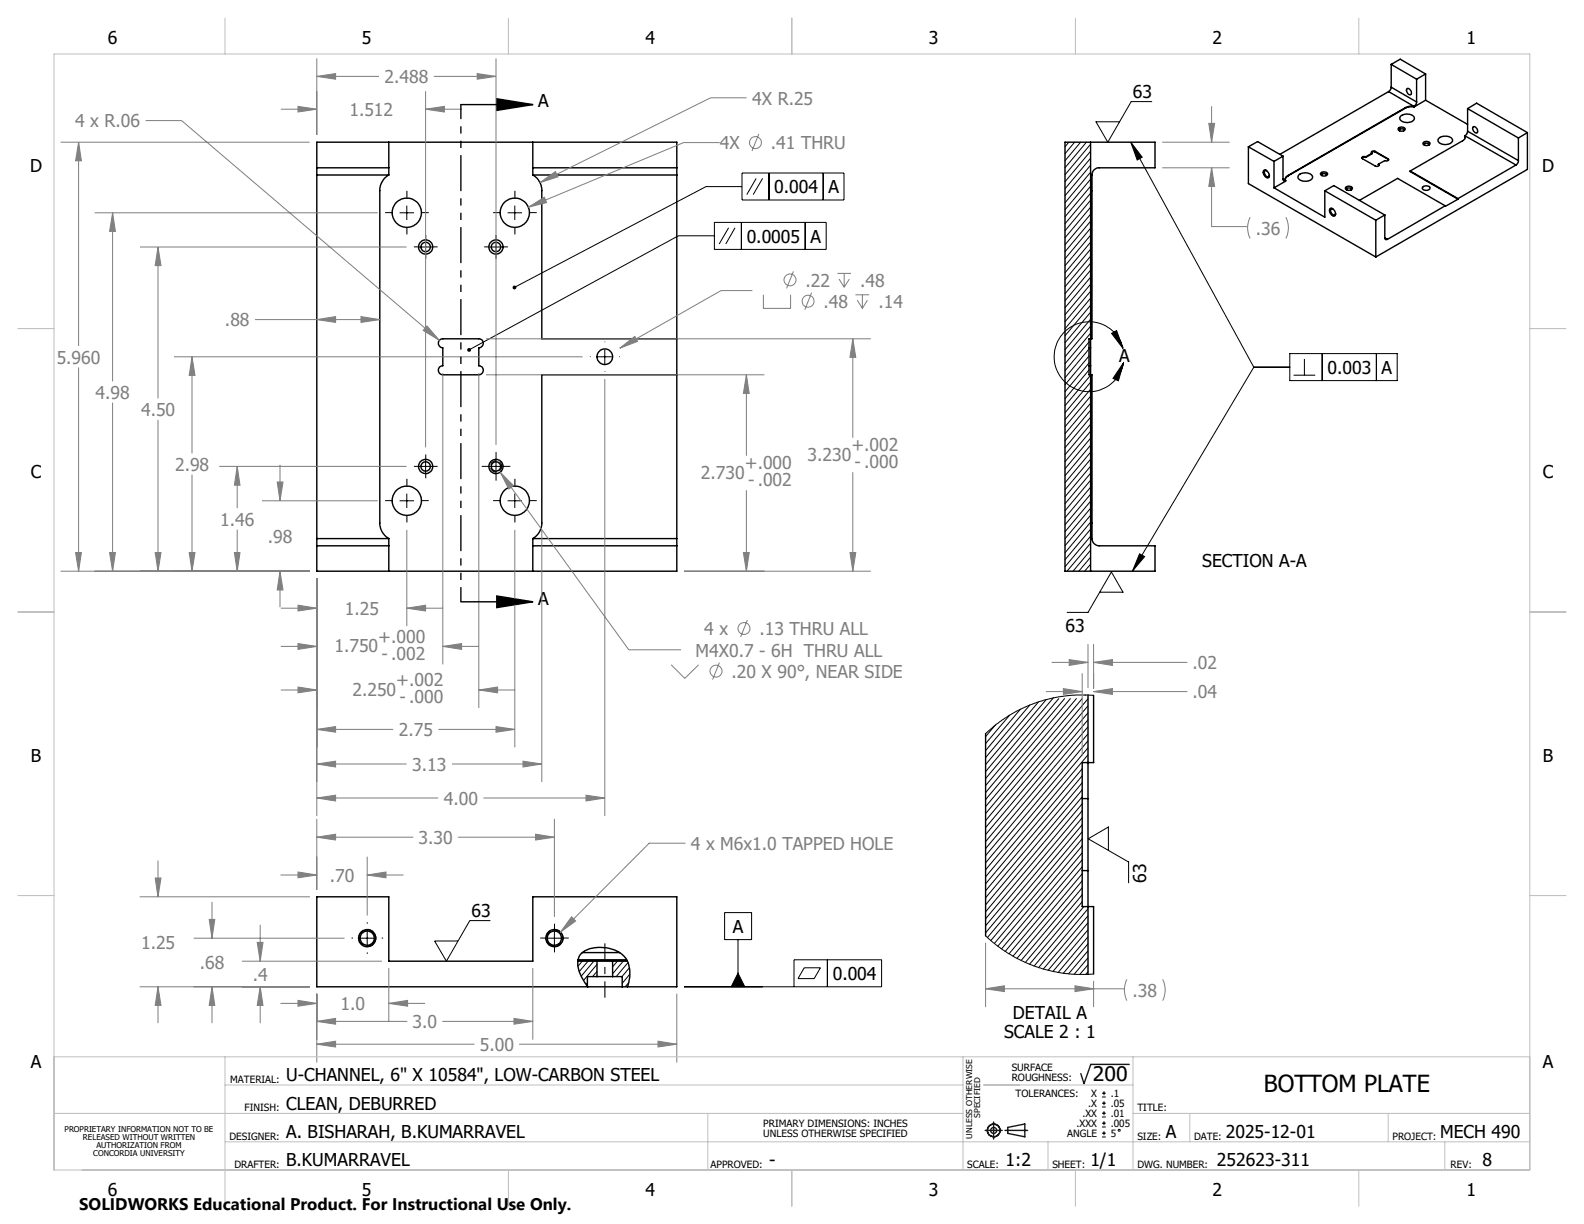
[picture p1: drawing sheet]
<svg xmlns="http://www.w3.org/2000/svg" width="279mm" height="216mm" viewBox="0 0 279 216" stroke-linecap="round" stroke-linejoin="round" font-family="sans-serif">
<g fill="none" stroke="#000" stroke-width=".18">
<path d="M203.2 17.9h-3.7l-4.1 7.2-2.1-3.6h4.1M70.5 37.5h2.5M71.8 36.3v2.5M89.5 37.5h2.6M90.8 36.3v2.5M126 39.2h19.7v4.8h-19.7zM130.8 39.2v4.8M130.9 30.5h18v4.8h-18zM130.9 32.9h-6.4l-33.8 17.8M133.4 31.5l-1.7 2.8M134.5 31.5l-1.6 2.8M135.6 30.5v4.8"/>
<path d="M142 39.2v4.8M145.2 30.5v4.8M188.5 25.1l-.6 .8M189.5 25.1l-1.6 2M190.6 25.1l-2.7 3.3M191.6 25.1l-3.7 4.5M192.4 25.4l-4.5 5.4M192.4 26.7l-4.5 5.4M192.4 27.9l-4.5 5.4M192.4 29.1l-4.5 5.4M192.4 30.4l-4.5 5.4M192.4 31.6l-4.5 5.4"/>
<path d="M192.4 32.8l-4.5 5.4M192.4 34.1l-4.5 5.4M192.4 35.3l-4.5 5.4M192.4 36.5l-4.5 5.4M192.4 37.8l-4.5 5.4M192.4 39l-4.5 5.4M199.5 25.1l2 2.6-.9 .5zM199.5 25.1l21.7 39.7M73.8 43.6h2.5M75.1 42.3v2.5M86.2 43.6h2.6M87.5 42.3v2.5"/>
<path d="M126 41.6h-6.3l-36.9 20.1M128.5 40.2l-1.6 2.8M129.6 40.2l-1.6 2.8M192.4 40.3l-4.5 5.3M192.4 41.5l-4.5 5.4M192.4 42.7l-4.5 5.4M192.4 44l-4.5 5.4M192.4 45.2l-4.5 5.4M192.4 46.4l-4.5 5.4M192.4 47.7l-4.5 5.4M192.4 48.9l-4.5 5.4M192.4 50.1l-4.5 5.4"/>
<path d="M192.4 51.4l-4.5 5.4M192.4 52.6l-4.5 5.4M192.4 53.8l-4.5 5.4M192.4 55.1l-4.5 5.4M192.4 56.3l-4.5 5.4M192.4 57.5l-4.5 5.4M192.4 58.8l-4.5 5.4M196.1 58.8l.9-.5 1.1 3.2zM105.4 62.9h2.5M106.7 61.7v2.5M192.1 60.3l-4.2 5.1M192.1 61.6l-4.2 5"/>
<path d="M192.1 62.8l-4.2 5.1M192.1 64l-4.2 5.1M192.1 65.3l-4.2 5M192.4 66.2l-4.5 5.4M192.4 73.6l-4.5 5.4M192.4 67.4l-4.5 5.4M192.4 68.7l-4.5 5.3M192.4 69.9l-4.5 5.4M192.4 71.1l-4.5 5.4M192.4 72.4l-4.5 5.4M192.4 74.8l-4.5 5.4M192.4 76.1l-4.5 5.4"/>
<path d="M192.4 77.3l-4.5 5.4M192.4 78.5l-4.5 5.4M192.4 79.8l-4.5 5.4M198.1 61.5a6.2 6.2 0 0 0-9.6-3.5 6.2 6.2 0 0 0 .4 10.2 6.2 6.2 0 0 0 9.3-4.2M198.2 64l-.9 3.2-1-.5zM221.2 64.8h6.3M221.2 64.8l-21.5 36M227.5 62.4h19v4.7h-19zM228.2 66.2h3.8M230.1 63.3v2.9M233.2 62.4v4.7M242.8 62.4v4.7"/>
<path d="M70.5 88.3h2.5M71.8 87.1v2.5M73.8 82.3h2.5M75.1 81v2.5M86.2 82.3h2.6M87.5 81v2.5M89.5 88.3h2.6M90.8 87.1v2.5M192.4 81l-4.5 5.4M192.4 82.2l-4.5 5.4M192.4 83.5l-4.5 5.4M192.4 84.7l-4.5 5.4"/>
<path d="M192.4 85.9l-4.5 5.4M192.4 87.2l-4.5 5.4M192.4 88.4l-4.5 5.4M192.4 89.6l-4.5 5.4M192.4 90.9l-4.5 5.4M192.4 92.1l-4.5 5.4M192.4 93.3l-4.5 5.4M192.4 94.6l-4.5 5.4M192.4 95.8l-4.2 5M192.4 97l-3.1 3.8M192.4 98.3l-2.1 2.5M192.4 99.5l-1.1 1.3"/>
<path d="M201 97.7l.9 .5-2.2 2.6zM194 104.5h4.1l-2.1-3.6-4.1 7.1h-3.7M175.6 127.9l-1.8 2M178.1 126.2l-4.3 5M180 125.1l-6.2 7.3M181.6 124.4l-7.8 9.2M183.2 123.8l-9.4 11.1M184.5 123.4l-10.7 12.7M185.8 123.1l-12 14.2M186.8 123.2l-13 15.4M187.8 123.2l-14 16.6M188.8 123.2l-15 17.8"/>
<path d="M189.9 123.2l-16.1 19.1M190.9 135.6l-17.1 20.3M190.9 136.8l-17.1 20.3M190.9 138.1l-17.1 20.3M190.9 139.3l-17.1 20.3M190.9 123.2l-17.1 20.3M191.5 122.6l-.1 .1M191.9 123.3l-18.1 21.4M191.9 124.5l-18.1 21.5M191.9 125.7l-18.1 21.5M191.9 127l-18.1 21.4M191.9 128.2l-18.1 21.5"/>
<path d="M191.9 129.4l-18.1 21.5M191.9 130.7l-18.1 21.5M191.9 131.9l-18.1 21.5M191.9 133.1l-18.1 21.6M191.9 134.4l-.1 .1M192.9 122.7h-4.3l-2.8 .4-2.9 .8-2.9 1.2-2.1 1.1-2.1 1.5-2 1.7M190.9 140.5l-17.1 20.3M190.9 141.8l-17.1 20.3M190.9 143l-17.1 20.3M190.9 144.3l-17.1 20.2M190.9 145.5l-16.7 19.9M190.9 146.7l-16.1 19.2"/>
<path d="M190.9 148l-15.5 18.4M190.9 149.2l-14.9 17.7M190.9 150.4l-14.2 17M190.9 151.7l-13.6 16.1M190.9 152.9l-12.9 15.3M190.9 154.1l-12.2 14.6M190.9 155.4l-11.5 13.7M190.9 156.6l-10.8 12.8M190.9 157.8l-10 12M190.9 159.1l-9.3 11M191.2 159.9l-8.8 10.5M195.5 150v-4.1l-3.6 2.1 7.2 4v3.7"/>
<path d="M63.5 165.5h2.5M64.8 164.2v2.6M86.5 162.4h-3.6l-4.2 7.1-2-3.5h4.1M96.5 165.5h2.6M97.8 164.2v2.6M102.7 169.5l-.7 .9M103.6 173.4l-.2 .2M103.7 169.5l-1.5 1.9M104.7 169.5l-2.2 2.7M105.3 170.1l-2.4 2.8M105.3 171.3l-.8 1M108.9 169.5l-.8 1"/>
<path d="M109.9 169.5l-1.8 2.3M110.8 169.8l-2.1 2.5M110.9 173.3l-.6 .8M111 170.7l-1.3 1.6M111.1 171.8l-1.4 1.7M120.6 174.1h34.9v-4.8h-15.4v4.8M127.8 161h4.8v4.7h-4.8zM130.2 171.7l1.2 2.4h-2.4zM130.2 165.7v8.4M141.9 170.7h2.8l-1.1 1.9h-2.8zM145.9 169.3v4.8M173.8 165.1l1.9 1.6 2 1.4 1.9 1.1 3.1 1.3 3 .8 2.3 .4 1.8 .2 3.1-.1"/>
<path d="M191.9 160.3l-8.7 10.4M191.9 161.5l-7.9 9.4M191.9 162.8l-7 8.3M191.9 164l-6.2 7.3M191.9 165.2l-5.2 6.3M191.9 166.5l-4.3 5.2M191.9 167.7l-3.4 4.1M191.9 168.9l-2.4 2.9M191.9 170.2l-1.4 1.7M191.9 171.4l-.4 .5M194.4 193.5h.7M194.4 192.8h.7"/>
<path d="M194.4 195.3h.7M194.4 194.6h.7M194.4 197h.7M194.4 196.4h.7M194.4 198.8h.7M194.4 198.1h.7M194.4 199.9h.7M194.7 192.5v.7M194.7 194.2v.7M194.7 196v.7M194.7 197.8v.7M194.7 199.5v.7"/>
<path d="M194.4 200.6h.7"/>
<circle cx="197.4" cy="199.4" r=".17"/>
</g>
<g fill="none" stroke="#000" stroke-width=".25">
<path d="M81.3 18.5h12.7M87.6 17.4l6.4 1.1-6.4 1zM244.9 16.2l4.5 2.6M244.9 16.2l-19.2 11M245.4 15.4l-.1 .4-.4 .4M245.4 11.4l4.5 2.6M245.4 11.4l1.6-1 4.5 2.7M245.4 15.4l4.5 2.6M245.4 11.4v4M247.9 19.1l-20.7 11.9M247.9 19l-20.7 12M247.9 19v.1"/>
<path d="M248.2 15.6l.4 .1 .4 .5a.38 .38 0 0 1-.3 .5 .38 .38 0 0 1-.5-.3l-.1-.5zM249.4 18.9l-.7-.1-.8 .3M249.4 18.8l-.7-.1-.8 .3M249.4 18.8v.1M249.9 18l-.2 .5-.3 .3M249.9 14v4M251.5 17.7l-2.1 1.2M251.5 17.7l7.4 4.2M251.5 13.1l-1.6 .9M251.5 13.1v4.6M258.9 19.2l1.6-1 8.9 5.2M258.9 19.2l8.9 5.1"/>
<path d="M258.9 19.2v3.9M55.9 29.6v1.3M55.9 29.6v-4.5h63.5v4.5M55.9 30.9v64.1M55.9 29.6h12.7M55.9 30.9h12.7M68.6 29.6v1.3M68.6 30.9a3.2 3.2 0 0 0-1.6 2.7v58.7a3.2 3.2 0 0 0 1.6 2.7M68.6 25.1v4.5M94 29.6v1.3M94 30.9a3.2 3.2 0 0 1 1.6 2.7v26.2h23.8M94 25.1v4.5"/>
<path d="M94 29.6h25.4M94 30.9h25.4M119.4 29.6v1.3M119.4 30.9v64.1M192.4 25.1v36.2M192.4 30.9h.2M192.4 33.6h.2M192.6 30.9a1.21 1.21 0 0 1 1.3-1.3h9.8v-4.5h-15.8v75.7h15.8v-4.5h-9.8a1.26 1.26 0 0 1-1.3-1.3M192.6 30.9v2.7M192.6 33.6v26.2h-.5v6.3h.5v26.2M220.2 25.9v6.5l22.5 12.9M220.2 25.9l4.5 2.6"/>
<path d="M220.2 25.9l1.6-.9 4.5 2.6M223 30l.4 .1 .4 .6a.44 .44 0 0 1-.1 .7 .44 .44 0 0 1-.6-.3l-.3-.7zM223.4 30.1a.39 .39 0 0 0-.4 .3 .39 .39 0 0 0 .2 .4v.1a.37 .37 0 0 0 .4 .3 .37 .37 0 0 0 .3-.3M224.7 28.5v4.6M224.7 33.1l9 5.2v-4.6M226.3 31.6a.28 .28 0 0 0 .1 .3 .28 .28 0 0 0 .4 0M226.3 27.6l-1.6 .9M226.3 27.6v4M226.3 31.6l.5 .3M226.8 31.9v.1l-2.1 1.1M227.2 31l-.5 .6M227.2 31h-.1a.65 .65 0 0 0-.3 .9"/>
<path d="M227.2 31h.1M229.1 30.9l.5-.3 .5-.1 .8 .1 .4 .2a.66 .66 0 0 1 .1 .8 .66 .66 0 0 1-.6 .3l-.9 .1-.5-.2a.55 .55 0 0 1-.3-.9zM233 30.5l.3-.2h.4a.38 .38 0 0 1 .5 .4 .38 .38 0 0 1-.6 .3h-.2a.39 .39 0 0 1-.4-.5zM233.2 31a.37 .37 0 0 1 .2-.4 .37 .37 0 0 1 .4 .1l.2 .1-.1 .2M233.7 33.7l9 5.1M233.7 33.7l1.6-1 9 5.2M234.6 36.8l.2-.1 .4 .2 .3 .6a.43 .43 0 0 1-.2 .6 .43 .43 0 0 1-.6-.4l-.2-.5zM235.1 36.8a.36 .36 0 0 0-.4 .2 .36 .36 0 0 0 .1 .5l.1 .2a.34 .34 0 0 0 .3 .3 .34 .34 0 0 0 .4-.3M237.3 33.1l.5-.3 .3 .1a.36 .36 0 0 1 .4 .3 .36 .36 0 0 1-.4 .3h-.5a.34 .34 0 0 1-.3-.4zM237.6 33.5a.41 .41 0 0 1 .2-.4 .41 .41 0 0 1 .5 .2v.2M239.8 35.3l6.7-3.8 8.4 4.8M240.9 27.7l-.2-.1a.28 .28 0 0 0-.3 0 .28 .28 0 0 0-.1 .4l2.3 1.3 .3 .1a.23 .23 0 0 0 .3-.1 .23 .23 0 0 0-.1-.3"/>
<path d="M240.9 27.8l-.3-.1-.4 .2M240.9 27.7v.1M242 27l-1.1 .7M242 27l-1.1 .8M242.6 26.7l-.2-.1a.26 .26 0 0 0-.4 .1 .26 .26 0 0 0 0 .3M242.6 26.8l-.5-.1-.2 .2M242.6 26.7l2.2 1.3M242.6 26.8l2.2 1.3M242.6 26.7v.1M242.7 38.8v6.5M243.1 29l.1 .2M244.3 37.9l-1.6 .9"/>
<path d="M244.3 37.9v4M244.8 28a.25 .25 0 0 1 0 .3 .25 .25 0 0 1-.3 .1l-.2-.1-1.2 .7M244.8 28.1l.1 .1M244.8 28v.1M246.7 22.6l.2-.2h.5a.38 .38 0 0 1 .5 .4 .38 .38 0 0 1-.6 .3h-.2a.39 .39 0 0 1-.4-.5zM246.9 23.1a.4 .4 0 0 1 .3-.4 .4 .4 0 0 1 .4 .2v.2M247.1 20.5l.3-.3 .7-.1 1 .3a.62 .62 0 0 1 .3 .7 .62 .62 0 0 1-.6 .4l-.7 .1-.8-.2a.58 .58 0 0 1-.2-.9zM248.7 30.2v.1l8.5 4.8M248.7 30.2l8.5 4.8M250.9 33l.6-.2h.4a.37 .37 0 0 1 .3 .5 .37 .37 0 0 1-.5 .2h-.4a.39 .39 0 0 1-.4-.5zM251 25.2l.5-.3 .3 .1a.36 .36 0 0 1 .4 .3 .36 .36 0 0 1-.5 .3h-.4a.3 .3 0 0 1-.3-.1 .3 .3 0 0 1 0-.3zM251.3 25.6a.32 .32 0 0 1 .1-.4 .32 .32 0 0 1 .4 .1l.2 .1v.2"/>
<path d="M253.8 24.4l.4-.3 .4-.1 .8 .1 .6 .2a.67 .67 0 0 1 .1 .8 .67 .67 0 0 1-.7 .3l-.6 .1-.6-.1a.62 .62 0 0 1-.4-1zM254.9 36.3l-10.2 5.9M257.2 35.1l-2.3 1.3v-.1M257.2 35v.1M258.4 24v.2M258.4 24a.69 .69 0 0 1-.4 .8l-9.3 5.4M258.4 24l9 5.1M258.9 23.1l-.2 .5-.3 .4M258.9 23.1l8.9 5.2M259.8 22.4h.1a.65 .65 0 0 1 .6 .3 .65 .65 0 0 1 0 .8l-.3-.1-.3-.4zM267.4 29.1l-10.2 5.9M267.8 28.3v.4l-.4 .4"/>
<path d="M267.8 24.3v4M269.4 23.4l-1.6 .9M269.4 23.4v6.5l-26.7 15.4M77.6 59.9l.3-.1h6.6a.79 .79 0 0 1 .8 .8 .79 .79 0 0 1-.8 .7v3.2a.79 .79 0 0 1 .8 .8 .79 .79 0 0 1-.8 .8h-6.4a.79 .79 0 0 1-.8-.8 .79 .79 0 0 1 .8-.8v-3.2a.81 .81 0 0 1-.7-.5 .81 .81 0 0 1 .2-.9zM244.3 41.9a.28 .28 0 0 0 .1 .4 .28 .28 0 0 0 .3-.1M244.3 41.9l.4 .3M119.4 66.1h-23.8v26.2a3.2 3.2 0 0 1-1.6 2.7M192.1 61.3h.3M192.1 64.5h.3M192.4 64.5v36.3M192.4 61.3v3.2M55.9 95v1.3"/>
<path d="M55.9 96.3v4.5h63.5v-4.5M55.9 96.3h12.7M55.9 95h12.7M68.6 95v1.3M68.6 96.3v4.5M94 95v1.3M94 96.3v4.5M94 96.3h25.4M94 95h25.4M119.4 95v1.3M192.4 95h.2M192.4 92.3h.2"/>
<path d="M192.6 92.3v2.7M81.3 106.2h12.7M87.6 105.1l6.4 1.1-6.4 1zM173.8 129.4v35.7M191.9 122.6v18.3M192.9 122.7v11.8h-2v25.4h2v11.9M190.9 153.6h1M190.9 140.9h1M191.9 153.6v18.3M191.9 140.9v12.7M101.9 169.5h3.4M102 169.3h8.5"/>
<path d="M102.7 168h6.6M103.7 174.1l-.3-.4a5.7 5.7 0 0 1-1.4-4.5 3.2 3.2 0 0 1 3.2-2.1 5.3 5.3 0 0 1 5.6 2.7 6.7 6.7 0 0 1-.1 4.3M103.7 174.1h6M103.7 174.1h-47.8v-15.9h12.7v11.3h25.4v-11.3h25.4v15.9h-9.7M105.3 172.3h2.8M105.3 169.5h2.8M105.3 172.3h-1.7v1.7M105.3 169.5v2.8M108.1 169.5h2.6M108.1 172.3h1.6v1.8M108.1 169.5v2.8"/>
<circle cx="71.7" cy="37.5" r="2.57"/>
<circle cx="90.8" cy="37.5" r="2.57"/>
<circle cx="75.1" cy="43.6" r=".83"/>
<circle cx="75.1" cy="43.6" r="1.25"/>
<circle cx="87.5" cy="43.6" r="1.25"/>
<circle cx="87.5" cy="43.6" r=".83"/>
<circle cx="106.7" cy="62.9" r="1.38"/>
<circle cx="71.7" cy="88.3" r="2.57"/>
<circle cx="75.1" cy="82.3" r=".82"/>
<circle cx="75.1" cy="82.3" r="1.24"/>
<circle cx="87.5" cy="82.3" r="1.24"/>
<circle cx="87.5" cy="82.3" r=".82"/>
<circle cx="90.8" cy="88.3" r="2.57"/>
<circle cx="64.8" cy="165.5" r="1.51"/>
<circle cx="64.8" cy="165.5" r="1.24"/>
<circle cx="97.8" cy="165.5" r="1.24"/>
<circle cx="97.8" cy="165.5" r="1.51"/>
</g>
<g fill="none" stroke="#808080" stroke-width=".18">
<path d="M49.5 19.3h6.4M52.6 18.8l3.3 .5-3.3 .5zM55.9 13.5l3.3-.5v1zM55.9 10.3v13.5M55.9 13.5h11M75.1 19.3l3.3-.5v1zM75.1 16.1v62.8M75.1 19.3h6.3M76.5 13.5h11M84.2 13l3.3 .5-3.3 .5zM87.5 10.3v68.2M131.7 17.3h-6.4l-30.1 14.9"/>
<path d="M213.7 18.7v6.4M10.7 25.1h43.9M13.9 25.1l.5 3.3h-1.1zM13.9 25.1v35.9M16.7 37.5h49.9M19.9 37.5l.5 3.3h-1.1zM19.9 37.5v29.8M25.7 21.3h6.3l45.5 38.7M93.2 36.5l2.8-1.7 .4 .9zM95.2 32.2l2.8-1.9 .4 .9zM126.9 25.2h-6.3l-27.4 11.3M133.8 23.6l-1.2 3"/>
<path d="M205 25.1h11.9M205 29.6h11.9M213.2 21.8h1l-.5 3.3zM213.7 29.6l.5 3.3h-1zM213.7 29.6v10.4h6.4M220.5 38.3a4 4 0 0 0 0 3.8M226.8 38.3a4 4 0 0 1 0 3.8M24.7 43.6h47M27.9 43.6l.5 3.2h-1zM27.9 43.6v26.7M45 56.4h22M55.9 56.4l3.3-.6v1.1z"/>
<path d="M63.7 55.8l3.3 .6-3.3 .5zM75.3 57.5l2.2 2.5-2.9-1.7zM85.7 59.8h67.9M132.7 51.3h-5.5l-17.9 10.1M134.7 52v2.4h4.8v-2.4M139.9 47.9l-1.2 3M143.2 51.6l-1.2 3M147.7 48.2h2.4M148 49.2l.9 1.5M148.9 48.2v2.5M149.8 49.2l-.9 1.5M150.4 59.8l.6 3.2h-1.1z"/>
<path d="M150.4 59.8v17.4M150.9 52h2.4M151.2 53l.9 1.4M152.1 52v2.4M153 53l-.9 1.4M13.9 64.8v36M19.9 71v29.8M27.9 74v26.8M30.7 62.9h72.1M33.9 62.9l.5 3.3h-1zM33.9 62.9v17.1M78.1 65.8v51.4"/>
<path d="M84.5 65.8v59.1M85.7 66.1h49.1M106.7 66.9v77M109.3 61.4l2.7-2.1 .5 .9zM131.7 66.1l.5 3.3h-1.1zM131.7 66.1v14.3M13.3 97.5h1.1l-.5 3.3zM19.3 97.5h1.1l-.5 3.3zM27.4 97.5h1l-.5 3.3zM33.4 97.5h1l-.5 3.3zM33.9 83.7v17.1M38.7 82.3h33"/>
<path d="M41.3 97.5h1l-.5 3.3zM41.8 82.3l.5 3.3h-1zM41.8 82.3v7.3M41.8 93.4v7.4M46.2 88.3h20.4M48.9 85h1l-.5 3.3zM49.4 82v6.3M71.8 93.5v17M88.2 83.3l2.4 2.4-.9 .6zM88.2 83.3l22.7 31.3h9.2M90.8 93.5v38.3M95.6 93.5v44.4"/>
<path d="M131.1 97.5h1.1l-.5 3.3zM131.7 86.5v14.3M149.9 97.5h1.1l-.6 3.3zM150.4 83.3v17.5M10.7 100.8h43.9M49.4 100.8l.5 3.3h-1zM49.4 100.8v6.3M49.5 114h6.4M49.5 107.3h6.4M52.6 113.5l3.3 .5-3.3 .5zM52.6 106.8l3.3 .5-3.3 .5zM55.9 102v41.9"/>
<path d="M71.8 107.3l3.3-.5v1zM71.8 107.3h6.3M78.1 114l3.3-.5v1zM78.1 114h6.4M118.4 117.3l2.4 2.4 2.4-2.4M120.6 100.8h33M126.9 116.9l-1.2 3M131.8 109.4l-1.2 3M185.6 116.8h6.3M188.6 116.3l3.3 .5-3.3 .6zM190.9 118.8v14.4M191.9 113.7v7.6"/>
<path d="M192.9 116.8l3.3-.5v1.1zM192.9 113.7v7.7M192.9 116.8h16.5M49.5 121.7h6.4M52.6 121.2l3.3 .5-3.3 .5zM55.9 128.7l3.3-.5v1zM55.9 134.8l3.3-.5v1zM55.9 128.7h13.5M55.9 134.8h15.8M77.3 128.7h13.5M79.7 134.8h15.9M84.5 121.7l3.3-.5v1z"/>
<path d="M84.5 121.7h6.3M87.5 128.2l3.3 .5-3.3 .5zM92.3 134.3l3.3 .5-3.3 .5zM184.5 122h6.4M187.6 121.5l3.3 .5-3.3 .5zM192.9 122l3.3-.5v1zM192.9 122h16.5M24.7 158.2h29.9M27.4 154.9h1l-.5 3.3zM27.9 151.8v6.4M37.4 159.1v6.4M49.5 154.3h6.4"/>
<path d="M52.6 153.8l3.3 .5-3.3 .5zM55.9 140.8l3.3-.5v1zM55.9 147.7l3.3-.6v1.1zM55.9 144.5v12.4M55.9 140.8h21.4M55.9 147.7h16.9M64.8 154.3l3.3-.5v1zM64.8 151.2v10.2M64.8 154.3h6.3M80.8 147.7h17M85.3 140.8h21.4M94.5 147.1l3.3 .6-3.3 .5z"/>
<path d="M97.8 144.5v17.2M103.4 140.3l3.3 .5-3.3 .5zM120.9 148.7h-6.4l-15.7 15.7M24.7 174.1h29.9M27.9 174.1l.5 3.2h-1zM27.9 174.1v6.3M34.2 165.5h26.5M36.9 162.2h1l-.5 3.3zM37.4 174.1l.5 3.2h-1zM37.4 174.1v6.3M42.7 169.5h24.6M45.4 166.2h1l-.5 3.3z"/>
<path d="M45.9 174.1l.5 3.2h-1zM45.9 163.2v6.3M45.9 174.1v6.3M49.5 177h6.4M52.6 176.5l3.3 .5-3.3 .5zM55.9 175.3v12.1M68.6 177l3.3-.5v1zM68.6 170.8v9.4M68.6 177h6.3M90.7 179.6l3.3 .6-3.3 .5zM94 170.8v12.5M100.8 161.7l.7 .8-2.7 1.9z"/>
<path d="M119.4 175.3v12.1M173.8 174.4l3.4-.5v1zM173.8 166.3v11.3M173.8 174.4h24.5M189.6 173.9l3.3 .5-3.3 .5zM192.9 173.1v4.5M198.8 172.8a4 4 0 0 0 0 3.7M205.1 172.8a4 4 0 0 1 0 3.7M55.9 184.2l3.3-.5v1zM55.9 180.2l3.3-.6v1.1zM55.9 184.2h27.7M55.9 180.2h15.9"/>
<path d="M78.1 180.2h15.9M91.6 184.2h27.8M116.1 183.7l3.3 .5-3.3 .5z"/>
<circle cx="133.2" cy="25.2" r="1.06"/>
<circle cx="139.4" cy="49.4" r="1.05"/>
<circle cx="142.5" cy="53.1" r="1.05"/>
<circle cx="126.3" cy="118.4" r="1.06"/>
<circle cx="131.2" cy="110.9" r="1.05"/>
</g>
<path d="M234 30.9a.49 .49 0 0 0-.4-.5 .49 .49 0 0 0-.5 .4l.1 .1M238.4 33.4a.49 .49 0 0 0-.4-.4 .49 .49 0 0 0-.6 .3l.2 .2M247.7 23a.49 .49 0 0 0-.4-.5 .49 .49 0 0 0-.5 .4l.1 .1M252.1 25.5a.49 .49 0 0 0-.4-.4 .49 .49 0 0 0-.6 .3l.1 .2" fill="none" stroke="#000" stroke-width=".18" stroke-dasharray="1.3 .6" stroke-dashoffset=".8" stroke-linecap="butt"/>
<path d="M223.2 30a.48 .48 0 0 0-.4 .4 .48 .48 0 0 0 .2 .5 .48 .48 0 0 0 .4 .4 .48 .48 0 0 0 .5-.2v-.1M234.9 36.7a.48 .48 0 0 0-.4 .4 .48 .48 0 0 0 .2 .5 .48 .48 0 0 0 .3 .5 .48 .48 0 0 0 .6-.2v-.2" fill="none" stroke="#000" stroke-width=".18" stroke-dasharray="1.3 .6" stroke-dashoffset=".3" stroke-linecap="butt"/>
<path d="M66.3 165.5a1.5 1.5 0 0 0-2.2-1.4 1.5 1.5 0 0 0-.2 2.6 1.5 1.5 0 0 0 2.4-1.1v-.1M99.3 165.5a1.5 1.5 0 0 0-2.2-1.4 1.5 1.5 0 0 0-.1 2.6 1.5 1.5 0 0 0 2.3-1.1v-.1" fill="none" stroke="#000" stroke-width=".18" stroke-dasharray="1.3 .6" stroke-dashoffset=".7" stroke-linecap="butt"/>
<path d="M88.5 82.3a1 1 0 0 0-1.5-.9 1 1 0 0 0-.1 1.7 1 1 0 0 0 1.6-.7v-.1" fill="none" stroke="#000" stroke-width=".18" stroke-dasharray="1.3 .6" stroke-dashoffset=".4" stroke-linecap="butt"/>
<g fill="none" stroke="#191924" stroke-width=".25">
<path d="M173.8 199.4h3M175.3 197.9v3M177.3 199.4h4M177.8 198.9l3-.6v2.2l-3-.6zM199.2 187.7h-6.8l-1.2 3.4-.6-1.7"/>
<circle cx="175.3" cy="199.4" r="1.11"/>
<circle cx="175.3" cy="199.4" r=".52"/>
</g>
<path d="M223.4 30.1l-.2-.1M235.1 36.8l-.2-.1M238.3 33.5l.1-.1M247.6 23h.1M252 25.6l.1-.1" fill="none" stroke="#000" stroke-width=".18" stroke-dasharray="1.3 .6" stroke-linecap="butt"/>
<g fill="none" stroke="#000" stroke-width=".18" stroke-dasharray="15.2 1.3 1.3 1.3" stroke-linecap="butt">
<path d="M69.2 37.5h-1.3M71.8 35v-1.3M74.3 37.5h1.3M88.3 37.5h-1.3M90.8 35v-1.3M93.4 37.5h1.3M71.8 40v1.4M73.8 43.5h-.8M75.1 42.3v-.8M75.1 44.8v.8M76.4 43.5h.8M86.2 43.5h-.8"/>
<path d="M87.5 42.3v-.8M87.5 44.8v.8M88.8 43.5h.8M90.8 40v1.4M104.2 62.9h-.1M106.7 60.4v-.1M106.7 65.4v.1M109.2 62.9h.1M69.2 88.3h-1.3M71.8 85.8v-1.3M71.8 90.8v1.4M73.8 82.3h-.8"/>
<path d="M74.3 88.3h1.3M75.1 81v-.8M75.1 83.5v.9M76.4 82.3h.8M86.2 82.3h-1.2M87.5 81v-1.3M87.5 83.5v1.3M88.3 88.3h-1.3M88.8 82.3h1.2M90.8 85.8v-1.3M90.8 90.8v1.4M93.4 88.3h1.3"/>
<path d="M62.2 165.5h-.2M64.8 162.9v-.2M64.8 168v.2M67.3 165.5h.3M96.5 165.5h-1.2M97.8 164.2v-1.3M97.8 166.7v1.3M99.1 165.5h1.2"/>
</g>
<path d="M106.7 166.4v9.6" fill="none" stroke="#000" stroke-width=".18" stroke-dasharray="15.2 1.3 1.3 1.3" stroke-dashoffset="12.3" stroke-linecap="butt"/>
<path d="M81.3 18.4v87.7" fill="none" stroke="#000" stroke-width=".25" stroke-dasharray="6.3 1.3 1.3 1.3 1.3 1.3" stroke-dashoffset="3.8" stroke-linecap="butt"/>
<g fill="none" stroke="#c0c0c0" stroke-width=".18">
<path d="M9.5 9.5h260.3v196.9h-260.3zM39.7 3.2v6.3M89.7 3.2v6.3M139.7 3.2v6.4M189.7 3.2v6.3M239.7 3.2v6.3M3.1 58h6.4M269.8 58h6.4M3.1 107.9h6.4M269.8 107.9h6.4M3.1 158h6.4M269.8 158h6.4"/>
<path d="M9.5 186.4h260.3M9.5 196.4h160.4M39.7 186.4v26.4M39.7 191.4h130.2M124.8 196.4v10M169.9 186.4v20M173.5 191.4h26.3M199.8 196.4h70M199.8 186.4v20M209.9 196.4v5M244.9 196.4v5M39.7 201.4h230.1"/>
<path d="M89.7 206.4v6.4M139.7 206.4v6.4M184.9 201.4v5M189.7 206.4v6.4M239.7 206.4v6.4M254.8 201.4v5"/>
</g>
<path d="M130.2 171.7l1.2 2.4h-2.4zM90.6 50.4l-.2 .2 .1 .3 .2-.2-.2 .2a.34 .34 0 0 0 .4 .1 .34 .34 0 0 0 .1-.5 .34 .34 0 0 0-.4-.1zM82.5 61.5l-.1 .4 .4-.2-.4 .2a.34 .34 0 0 0 .5 .1 .34 .34 0 0 0 .1-.5 .34 .34 0 0 0-.5 0z" fill="#000"/>
<path d="M149.9 97.5h1.1l-.6 3.3zM150.4 59.8l.6 3.2h-1.1zM75.3 57.5l-.7 .8 2.9 1.7zM52.6 18.8l3.3 .5-3.3 .5zM75.1 19.3l3.3-.5v1zM55.9 13.5l3.3-.5v1zM84.2 13l3.3 .5-3.3 .5zM52.6 121.2l3.3 .5-3.3 .5zM84.5 121.7l3.3-.5v1zM52.6 113.5l3.3 .5-3.3 .5zM78.1 114l3.3-.5v1zM88.2 83.3l1.5 3 .9-.6zM49.4 100.8l.5 3.3h-1zM48.9 85h1l-.5 3.3zM19.3 97.5h1.1l-.5 3.3zM19.9 37.5l.5 3.3h-1.1zM52.6 106.8l3.3 .5-3.3 .5zM71.8 107.3l3.3-.5v1zM55.9 128.7l3.3-.5v1zM87.5 128.2l3.3 .5-3.3 .5zM109.3 61.4l3.2-1.2-.5-.9zM93.2 36.5l3.2-.8-.4-.9zM55.9 56.4l3.3-.6v1.1zM63.7 55.8l3.3 .6-3.3 .5zM55.9 134.8l3.3-.5v1zM92.3 134.3l3.3 .5-3.3 .5zM95.2 32.2l3.2-1-.4-.9zM13.9 25.1l.5 3.3h-1.1zM13.3 97.5h1.1l-.5 3.3zM33.9 62.9l.5 3.3h-1zM33.4 97.5h1l-.5 3.3zM27.9 43.6l.5 3.2h-1zM27.4 97.5h1l-.5 3.3zM41.8 82.3l.5 3.3h-1zM41.3 97.5h1l-.5 3.3zM55.9 140.8l3.3-.5v1zM103.4 140.3l3.3 .5-3.3 .5zM131.7 66.1l.5 3.3h-1.1zM131.1 97.5h1.1l-.5 3.3zM213.2 21.8h1l-.5 3.3zM213.7 29.6l.5 3.3h-1z" fill="#808080"/>
<g fill="#000">
<path d="M87.6 17.4l6.4 1.1-6.4 1zM87.6 105.1l6.4 1.1-6.4 1z"/>
<path d="M199.5 25.1l2 2.6-.9 .5zM201 97.7l.9 .5-2.2 2.6z"/>
<path d="M196.1 58.8l.9-.5 1.1 3.2zM198.2 64l-.9 3.2-1-.5z"/>
</g>
<path d="M45.9 174.1l.5 3.2h-1zM45.4 166.2h1l-.5 3.3zM55.9 184.2l3.3-.5v1zM116.1 183.7l3.3 .5-3.3 .5zM55.9 180.2l3.3-.6v1.1zM90.7 179.6l3.3 .6-3.3 .5zM52.6 176.5l3.3 .5-3.3 .5zM68.6 177l3.3-.5v1zM27.9 174.1l.5 3.2h-1zM27.4 154.9h1l-.5 3.3zM36.9 162.2h1l-.5 3.3zM37.4 174.1l.5 3.2h-1zM100.8 161.7l-2 2.7 2.7-1.9zM52.6 153.8l3.3 .5-3.3 .5zM64.8 154.3l3.3-.5v1zM55.9 147.7l3.3-.6v1.1zM94.5 147.1l3.3 .6-3.3 .5zM192.9 116.8l3.3-.5v1.1zM188.6 116.3l3.3 .5-3.3 .6zM192.9 122l3.3-.5v1zM187.6 121.5l3.3 .5-3.3 .5zM189.6 173.9l3.3 .5-3.3 .5zM173.8 174.4l3.4-.5v1z" fill="#808080"/>
<text font-size="4.2" x="222.9" y="192.6">BOTTOM PLATE</text>
<text font-size="3.5" x="192.8" y="190.6">200</text>
<g font-size="3.1">
<text x="19" y="7.8">6</text>
<text x="63.9" y="7.8">5</text>
<text x="113.9" y="7.8">4</text>
<text x="163.9" y="7.8">3</text>
<text x="213.8" y="7.8">2</text>
<text x="258.7" y="7.8">1</text>
<text x="199.8" y="17.2">63</text>
<text x="94.9" y="18.9">A</text>
<text x="5.3" y="30.4">D</text>
<text x="136.6" y="34.1">0.004</text>
<text x="146.1" y="34.1">A</text>
<text x="272" y="30.4">D</text>
<text x="131.7" y="42.8">0.0005</text>
<text x="143" y="42.8">A</text>
<text x="197.4" y="63.8">A</text>
<text x="234.1" y="66">0.003</text>
<text x="243.7" y="66">A</text>
<text x="5.4" y="84.4">C</text>
<text x="272.1" y="84.4">C</text>
<text x="212.1" y="100.1">SECTION A-A</text>
<text x="94.9" y="106.7">A</text>
<text x="187.9" y="111.5">63</text>
<text x="5.4" y="134.4">B</text>
<text x="272.1" y="134.4">B</text>
<text x="202.2" y="155.7" transform="rotate(-90 202.2 155.7)">63</text>
<text x="83.2" y="161.7">63</text>
<text x="129.3" y="164.5">A</text>
<text x="146.9" y="172.9">0.004</text>
<text x="178.7" y="179.7">DETAIL A</text>
<text x="177.1" y="183.1">SCALE 2 : 1</text>
<text x="5.4" y="188.4">A</text>
<text x="50.5" y="190.7">U-CHANNEL, 6&quot; X 10584&quot;, LOW-CARBON STEEL</text>
<text x="272.1" y="188.4">A</text>
<text x="50.5" y="195.7">CLEAN, DEBURRED</text>
<text x="50.5" y="200.7">A. BISHARAH, B.KUMARRAVEL</text>
<text x="205.7" y="200.7">A</text>
<text x="216.2" y="200.7">2025-12-01</text>
<text x="254" y="200.7">MECH 490</text>
<text x="50.5" y="205.7">B.KUMARRAVEL</text>
<text x="135.7" y="205.7">-</text>
<text x="177.4" y="205.7">1:2</text>
<text x="192.3" y="205.7">1/1</text>
<text x="214.6" y="205.7">252623-311</text>
<text x="261.5" y="205.7">8</text>
<text x="19" y="211">6</text>
<text x="63.9" y="211">5</text>
<text x="113.9" y="211">4</text>
<text x="163.9" y="211">3</text>
<text x="213.8" y="211">2</text>
<text x="258.7" y="211">1</text>
</g>
<g font-size="3.1" fill="#808080">
<text x="67.8" y="14.7">2.488</text>
<text x="13.3" y="22.5">4 x R.06</text>
<text x="61.6" y="20.5">1.512</text>
<text x="132.7" y="18.4">4X R.25</text>
<text x="127" y="26.3">4X</text>
<text x="136" y="26.3">.41 THRU</text>
<text x="221.5" y="41.4">.36</text>
<text x="142.1" y="50.6">.22</text>
<text x="151.7" y="50.6">.48</text>
<text x="39.7" y="57.6">.88</text>
<text x="145.3" y="54.3">.48</text>
<text x="154.9" y="54.3">.14</text>
<text x="10" y="64.1">5.960</text>
<text x="16.8" y="70.3">4.98</text>
<text x="24.9" y="73.4">4.50</text>
<text x="30.9" y="83">2.98</text>
<text x="131.4" y="82.8">+.000</text>
<text x="142.4" y="81.3">3.230</text>
<text x="150.2" y="79.6">+.002</text>
<text x="150.7" y="82.6">- .000</text>
<text x="123.6" y="84.4">2.730</text>
<text x="131.9" y="85.8">- .002</text>
<text x="38.8" y="92.7">1.46</text>
<text x="47.2" y="95.7">.98</text>
<text x="60.8" y="108.5">1.25</text>
<text x="66.7" y="113.3">+.000</text>
<text x="124.2" y="112.1">4 x</text>
<text x="134" y="112.1">.13 THRU ALL</text>
<text x="59" y="115">1.750</text>
<text x="67.3" y="116.4">- .002</text>
<text x="122.7" y="115.8">M4X0.7 - 6H THRU ALL</text>
<text x="129" y="119.6">.20 X 90°, NEAR SIDE</text>
<text x="210.4" y="118">.02</text>
<text x="62.2" y="122.7">2.250</text>
<text x="69.9" y="121">+.002</text>
<text x="70.5" y="124.1">- .000</text>
<text x="210.4" y="123.2">.04</text>
<text x="70.3" y="129.9">2.75</text>
<text x="72.7" y="136">3.13</text>
<text x="78.3" y="142">4.00</text>
<text x="73.8" y="148.9">3.30</text>
<text x="121.9" y="149.9">4 x M6x1.0 TAPPED HOLE</text>
<text x="58.2" y="155.5">.70</text>
<text x="24.9" y="167.3">1.25</text>
<text x="35.2" y="171">.68</text>
<text x="44.6" y="173">.4</text>
<text x="60.1" y="178.2">1.0</text>
<text x="199.8" y="175.8">.38</text>
<text x="72.8" y="181.4">3.0</text>
<text x="84.6" y="185.4">5.00</text>
</g>
<text font-size="3" x="14" y="213.5">SOLIDWORKS Educational Product. For Instructional Use Only.</text>
<g font-size="1.8">
<text x="40.6" y="191">MATERIAL:</text>
<text x="178.5" y="189">SURFACE</text>
<text x="178.5" y="190.8">ROUGHNESS:</text>
<text x="43.1" y="196">FINISH:</text>
<text x="179.1" y="193.5">TOLERANCES:</text>
<text x="190.9" y="197">.XX</text>
<text x="191.9" y="195.3">.X</text>
<text x="192.5" y="193.5">X</text>
<text x="195.9" y="193.5">.1</text>
<text x="195.9" y="195.3">.05</text>
<text x="195.9" y="197">.01</text>
<text x="200.6" y="196">TITLE:</text>
<text x="40.5" y="201">DESIGNER:</text>
<text x="134.6" y="198.8">PRIMARY DIMENSIONS: INCHES</text>
<text x="134.6" y="200.5">UNLESS OTHERWISE SPECIFIED</text>
<text x="188.2" y="200.6">ANGLE</text>
<text x="189.9" y="198.8">.XXX</text>
<text x="195.9" y="198.8">.005</text>
<text x="195.9" y="200.6">5</text>
<text x="200.6" y="201">SIZE:</text>
<text x="210.6" y="201">DATE:</text>
<text x="245.6" y="201">PROJECT:</text>
<text x="41.3" y="206">DRAFTER:</text>
<text x="125.3" y="206">APPROVED:</text>
<text x="170.6" y="206">SCALE:</text>
<text x="185.6" y="206">SHEET:</text>
<text x="200.6" y="206">DWG. NUMBER:</text>
<text x="255.9" y="206">REV:</text>
</g>
<g font-size="1.4">
<text x="172.9" y="197.2" transform="rotate(-90 172.9 197.2)">SPECIFIED</text>
<text x="11.4" y="199.7">PROPRIETARY INFORMATION NOT TO BE</text>
<text x="14.6" y="201.1">RELEASED WITHOUT WRITTEN</text>
<text x="16.5" y="203.9">CONCORDIA UNIVERSITY</text>
<text x="17" y="202.5">AUTHORIZATION FROM</text>
<text x="171.5" y="200.8" transform="rotate(-90 171.5 200.8)">UNLESS OTHERWISE</text>
</g>
</svg>
